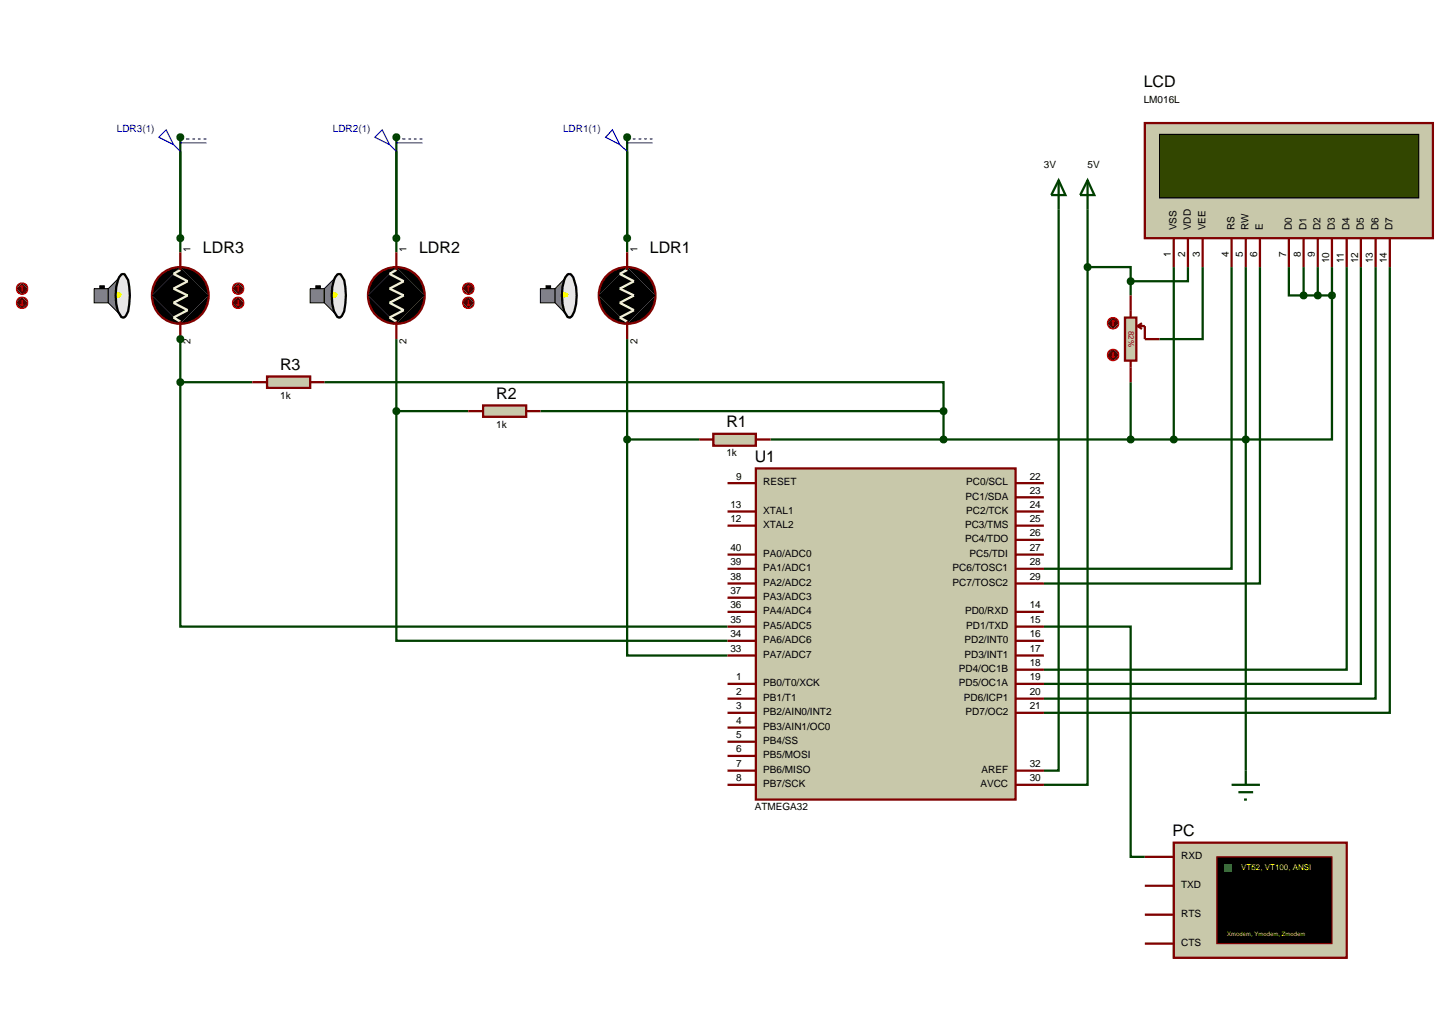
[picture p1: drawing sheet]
<svg xmlns="http://www.w3.org/2000/svg" width="257mm" height="180mm" viewBox="0 0 257 180" stroke-linecap="round" stroke-linejoin="round" font-family="sans-serif">
<g fill="none" stroke="#004000" stroke-width=".4">
<path d="M31.8 24.2v20.3M69.9 24.2v20.3M110.6 24.2v20.3M186.7 36.9v99h-2.6M191.8 36.9v10.2M31.8 59.8v7.6M69.9 59.8v12.7M110.6 59.8v17.7M191.8 47.1v91.3h-7.7M191.8 47.1h7.6v2.5M199.4 49.6v2.5M207 47.1v30.4"/>
<path d="M209.5 47.1v2.5h-10.1M212.1 47.1v12.7h-7.6M217.2 47.1v53.2h-33.1M219.7 47.1v88.8M222.2 47.1v55.8h-38.1M227.3 47.1v5h2.6M229.9 47.1v5M229.9 52.1h5M232.4 47.1v5M234.9 52.1v25.4h-99M234.9 47.1v5M237.5 47.1v71h-53.4"/>
<path d="M240 47.1v73.5h-55.9M242.6 47.1v76.1h-58.5M245.1 47.1v78.6h-61M31.8 67.4v43.1h96.5M31.8 67.4h12.7M57.2 67.4h109.2v5.1M69.9 72.5v40.5h58.4M69.9 72.5h12.7M95.3 72.5h71.1M110.6 77.5v38.1h17.7M110.6 77.5h12.7M166.4 72.5v5"/>
<path d="M199.4 67.4v10.1M184.1 110.5h15.3v40.6h2.5"/>
</g>
<path d="M133.3 82.6h45.8v58.4h-45.8z" fill="#c8c8aa" stroke="#800000" stroke-width=".4"/>
<g fill="none" stroke="#800000" stroke-width=".4">
<path d="M128.3 85.2h5M128.3 92.7h5M128.3 90.2h5M128.3 97.8h5M179.1 85.2h5M179.1 92.7h5M179.1 90.2h5M179.1 87.7h5M179.1 95.2h5M179.1 97.8h5M128.3 107.9h5M128.3 110.5h5"/>
<path d="M128.3 113h5M128.3 115.6h5M128.3 100.3h5M128.3 102.9h5M128.3 105.4h5M179.1 107.9h5M179.1 110.5h5M179.1 113h5M179.1 115.6h5M179.1 118.1h5M179.1 100.3h5M179.1 102.9h5"/>
<path d="M128.3 120.6h5M128.3 123.2h5M128.3 125.7h5M128.3 128.3h5M128.3 130.8h5M128.3 133.3h5M128.3 135.9h5M128.3 138.4h5M179.1 120.6h5M179.1 123.2h5M179.1 125.7h5M179.1 135.9h5"/>
<path d="M179.1 138.4h5"/>
</g>
<path d="M201.9 21.7h50.8v20.3h-50.8z" fill="#c8c8aa" stroke="#800000" stroke-width=".4"/>
<path d="M204.5 23.7h45.7v11.2h-45.7z" fill="#324600" stroke="#000" stroke-width=".2"/>
<g fill="none" stroke="#800000" stroke-width=".4">
<path d="M207 42v5.1M209.5 42v5.1M212.1 42v5.1M217.2 42v5.1M219.7 42v5.1M222.2 42v5.1M227.3 42v5.1M229.9 42v5.1M232.4 42v5.1M234.9 42v5.1M237.5 42v5.1M240 42v5.1"/>
<path d="M242.6 42v5.1M245.1 42v5.1"/>
</g>
<path d="M234.5 51.8l.4-.2-.5 .5zM234.9 51.6l.3 .1 .2 .4zM234.9 52.6l.5-.5-.2 .4zM234.4 52.1l.5 .5-.4-.2z" fill="#004000" stroke="#004000" stroke-width=".4"/>
<path d="M234.4 52.1l.5-.5 .5 .5-.5 .5z" fill="#004000"/>
<path d="M229.5 51.8l.4-.2-.5 .5zM229.9 51.6l.4 .2 .1 .3zM230.4 52.1l-.1 .3-.4 .2zM229.4 52.1l.5 .5-.4-.2z" fill="#004000" stroke="#004000" stroke-width=".4"/>
<path d="M229.9 51.6l.5 .5-.5 .5-.5-.5z" fill="#004000"/>
<path d="M232 51.8l.4-.2-.5 .5zM232.4 51.6l.4 .2 .1 .3zM232.4 52.6l.5-.5-.1 .3zM231.9 52.1l.5 .5-.3-.1z" fill="#004000" stroke="#004000" stroke-width=".4"/>
<path d="M231.9 52.1l.5-.5 .5 .5-.5 .5z" fill="#004000"/>
<path d="M219.3 77.2l.4-.2-.5 .5zM219.7 77l.4 .2 .1 .3zM219.7 78l.5-.5-.1 .3zM219.2 77.5l.5 .5-.3-.1z" fill="#004000" stroke="#004000" stroke-width=".4"/>
<path d="M219.2 77.5l.5-.5 .5 .5-.5 .5z" fill="#004000"/>
<path d="M217.2 138.4h5M218.4 139.7h2.6M219.7 135.9v2.5M219.4 141h.5" fill="none" stroke="#004000" stroke-width=".4"/>
<path d="M206.6 77.2l.4-.2-.5 .5zM207 77l.4 .2 .1 .3zM207 78l.5-.5-.1 .3zM206.5 77.5l.5 .5-.3-.1z" fill="#004000" stroke="#004000" stroke-width=".4"/>
<path d="M206.5 77.5l.5-.5 .5 .5-.5 .5z" fill="#004000"/>
<path d="M191.8 31.8l1.2 2.6h-2.5zM191.8 31.8v5.1" fill="none" stroke="#004000" stroke-width=".4"/>
<path d="M198.4 56h2v7.6h-2z" fill="#c8c8aa" stroke="#800000" stroke-width=".4"/>
<path d="M199.4 52.1v3.9M200.6 57.5l.8 .5M200.6 57.5h1.3v2.3h2.6M201.4 57l-.8 .5M199.4 63.6v3.8" fill="none" stroke="#800000" stroke-width=".4"/>
<path d="M195.6 56.3l.7-.3-1 1zM196.3 56a.94 .94 0 0 1 1 1zM196.3 58l1-1a.94 .94 0 0 1-1 1zM195.3 57l1 1a.94 .94 0 0 1-1-1z" fill="#400000" stroke="#f00" stroke-width=".2"/>
<path d="M196.3 56l1 1-1 1-1-1z" fill="#400000"/>
<path d="M196.3 56.5l-.2 .2M196.3 56.5l.3 .2M196.3 56.5v1" fill="none" stroke="#f00" stroke-width=".2"/>
<path d="M195.6 61.9l.7-.3-1 1zM196.3 61.6a.94 .94 0 0 1 1 1zM196.3 63.6l1-1a.94 .94 0 0 1-1 1zM195.3 62.6l1 1a.94 .94 0 0 1-1-1z" fill="#400000" stroke="#f00" stroke-width=".2"/>
<path d="M196.3 61.6l1 1-1 1-1-1z" fill="#400000"/>
<path d="M196.1 62.8l.2 .3M196.3 62.1v1M196.6 62.8l-.3 .3" fill="none" stroke="#f00" stroke-width=".2"/>
<path d="M191.5 46.7l.3-.1-.5 .5zM191.8 46.6l.4 .2 .1 .3zM192.3 47.1l-.1 .3-.4 .2zM191.3 47.1l.5 .5-.4-.2z" fill="#004000" stroke="#004000" stroke-width=".4"/>
<path d="M191.8 46.6l.5 .5-.5 .5-.5-.5z" fill="#004000"/>
<path d="M199 49.3l.4-.2-.5 .5zM199.4 49.1l.3 .1 .2 .4zM199.9 49.6l-.1 .3-.4 .2zM198.9 49.6l.5 .5-.4-.2z" fill="#004000" stroke="#004000" stroke-width=".4"/>
<path d="M198.9 49.6l.5-.5 .5 .5-.5 .5z" fill="#004000"/>
<path d="M106.8 48.9a5 5 0 0 1 3.8-1.8l-5 5a5 5 0 0 1 1.2-3.2zM110.6 47.1a5 5 0 0 1 5 5zM115.6 52.1a5 5 0 0 1-5 5zM105.6 52.1l5 5a5 5 0 0 1-5-5z" fill="#000" stroke="#800000" stroke-width=".4"/>
<path d="M105.6 52.1l5-5 5 5-5 5z" fill="#000"/>
<g fill="#808080" stroke="#000" stroke-width=".18">
<path d="M95.3 50.9h2.6v2.5h-2.6z"/>
<path d="M100.1 48.4a5 5 0 0 0-1 3.7l.1 1.5 .3 1.3 .6 1 .3 .1-2.5-2.6v-2.5l2.5-2.6z"/>
</g>
<path d="M100.1 48.4l.3-.1 .3 .1 .4 .5a8.7 8.7 0 0 1-.2 6.8l-.5 .3-.3-.1-.6-1a9.3 9.3 0 0 1 .2-6z" fill="#e6e6e6" stroke="#000" stroke-width=".4"/>
<path d="M99.4 51.6l.6 .1 .2 .2-.2 .4-.6 .1z" fill="#ff0" stroke="#ff0" stroke-width=".18"/>
<path d="M96.3 50.4h.8v.5h-.8z" fill="#000" stroke="#000" stroke-width=".18"/>
<path d="M110.6 47.6l-1.3 .7 2.5 1.3-2.5 1.3 2.5 1.2-2.5 1.3 2.5 1.3-2.5 1.3 1.3 .7" fill="none" stroke="#feffd2" stroke-width=".4"/>
<path d="M110.6 44.5v3.1M110.6 56.7v3.1" fill="none" stroke="#800000" stroke-width=".4"/>
<path d="M81.9 50.2l.7-.3-1 1zM82.6 49.9a.94 .94 0 0 1 1 1zM83.6 50.9a.94 .94 0 0 1-1 1zM81.6 50.9l1 1a.94 .94 0 0 1-1-1z" fill="#400000" stroke="#f00" stroke-width=".2"/>
<path d="M81.6 50.9l1-1 1 1-1 1z" fill="#400000"/>
<path d="M82.6 50.4l-.2 .2M82.6 50.4l.3 .2M82.6 50.4v1" fill="none" stroke="#f00" stroke-width=".2"/>
<path d="M81.9 52.7l.7-.3-1 1zM82.6 52.4a.94 .94 0 0 1 1 1zM83.6 53.4a.94 .94 0 0 1-1 1zM81.6 53.4l1 1a.94 .94 0 0 1-1-1z" fill="#400000" stroke="#f00" stroke-width=".2"/>
<path d="M81.6 53.4l1-1 1 1-1 1z" fill="#400000"/>
<path d="M82.4 53.7l.2 .2M82.6 52.9v1M82.9 53.7l-.3 .2" fill="none" stroke="#f00" stroke-width=".2"/>
<path d="M108 22.9l1.3 2.6-2.5-1.3zM109.3 25.5l1.3 1.2M110.6 24.5h.5M110.6 25.2h4.5M111.6 24.5h.5M112.6 24.5h.5M113.6 24.5h.5M114.6 24.5h.5" fill="none" stroke="#0000c0" stroke-width=".2"/>
<path d="M110.2 23.9l.4-.2-.5 .5zM110.6 23.7l.3 .1 .2 .4zM111.1 24.2l-.1 .3-.4 .2zM110.1 24.2l.5 .5-.4-.2z" fill="#004000" stroke="#004000" stroke-width=".4"/>
<path d="M110.1 24.2l.5-.5 .5 .5-.5 .5z" fill="#004000"/>
<path d="M110.2 41.7l.4-.2-.5 .5zM110.6 41.5l.3 .1 .2 .4zM111.1 42l-.1 .3-.4 .2zM110.1 42l.5 .5-.3-.1z" fill="#004000" stroke="#004000" stroke-width=".4"/>
<path d="M110.1 42l.5-.5 .5 .5-.5 .5z" fill="#004000"/>
<path d="M125.8 76.5h7.5v2.1h-7.5z" fill="#c8c8aa" stroke="#800000" stroke-width=".4"/>
<path d="M123.3 77.5h2.5M133.3 77.5h2.6" fill="none" stroke="#800000" stroke-width=".4"/>
<path d="M110.2 77.2l.4-.2-.5 .5zM110.6 77l.3 .1 .2 .4zM111.1 77.5l-.2 .4-.3 .1zM110.1 77.5l.5 .5-.3-.1z" fill="#004000" stroke="#004000" stroke-width=".4"/>
<path d="M110.1 77.5l.5-.5 .5 .5-.5 .5z" fill="#004000"/>
<path d="M199 77.2l.4-.2-.5 .5zM199.4 77l.3 .1 .2 .4zM199.4 78l.5-.5-.2 .4zM198.9 77.5l.5 .5-.4-.2z" fill="#004000" stroke="#004000" stroke-width=".4"/>
<path d="M198.9 77.5l.5-.5 .5 .5-.5 .5z" fill="#004000"/>
<path d="M186.7 31.8l1.2 2.6h-2.5zM186.7 31.8v5.1" fill="none" stroke="#004000" stroke-width=".4"/>
<path d="M207 148.6h30.5v20.3h-30.5z" fill="#c8c8aa" stroke="#800000" stroke-width=".4"/>
<path d="M214.6 151.1h20.3v15.3h-20.3z" fill="#000" stroke="#800000" stroke-width=".2"/>
<path d="M215.9 152.4h1.3v1.3h-1.3z" fill="#0f0"/>
<path d="M201.9 151.1h5.1M201.9 156.2h5.1M201.9 161.3h5.1M201.9 166.4h5.1" fill="none" stroke="#800000" stroke-width=".4"/>
<path d="M66.1 48.9a5 5 0 0 1 3.8-1.8l-5 5a5 5 0 0 1 1.2-3.2zM69.9 47.1a5 5 0 0 1 5 5zM74.9 52.1a5 5 0 0 1-5 5zM64.9 52.1l5 5a5 5 0 0 1-5-5z" fill="#000" stroke="#800000" stroke-width=".4"/>
<path d="M64.9 52.1l5-5 5 5-5 5z" fill="#000"/>
<g fill="#808080" stroke="#000" stroke-width=".18">
<path d="M54.7 50.9h2.5v2.5h-2.5z"/>
<path d="M59.5 48.4a5 5 0 0 0-1 3.7l.1 1.5 .3 1.3 .6 1 .3 .1-2.6-2.6v-2.5l2.6-2.6z"/>
</g>
<path d="M59.5 48.4l.3-.1 .3 .1 .6 1a12.8 12.8 0 0 1 0 5.5l-.4 .8-.5 .3-.3-.1-.6-1a9.3 9.3 0 0 1 .2-6z" fill="#e6e6e6" stroke="#000" stroke-width=".4"/>
<path d="M58.8 51.6l.5 .1 .2 .2-.2 .4-.5 .1z" fill="#ff0" stroke="#ff0" stroke-width=".18"/>
<path d="M55.7 50.4h.8v.5h-.8z" fill="#000" stroke="#000" stroke-width=".18"/>
<path d="M69.9 47.6l-1.2 .7 2.5 1.3-2.5 1.3 2.5 1.2-2.5 1.3 2.5 1.3-2.5 1.3 1.2 .7" fill="none" stroke="#feffd2" stroke-width=".4"/>
<path d="M69.9 44.5v3.1M69.9 56.7v3.1" fill="none" stroke="#800000" stroke-width=".4"/>
<path d="M41.3 50.2l.7-.3-1 1zM42 49.9a.94 .94 0 0 1 1 1zM42 51.9l1-1a.94 .94 0 0 1-1 1zM41 50.9l1 1a.94 .94 0 0 1-1-1z" fill="#400000" stroke="#f00" stroke-width=".2"/>
<path d="M41 50.9l1-1 1 1-1 1z" fill="#400000"/>
<path d="M42 50.4l-.3 .2M42 50.4l.2 .2M42 50.4v1" fill="none" stroke="#f00" stroke-width=".2"/>
<path d="M41.3 52.7l.7-.3-1 1zM42 52.4a.94 .94 0 0 1 1 1zM42 54.4l1-1a.94 .94 0 0 1-1 1zM41 53.4l1 1a.94 .94 0 0 1-1-1z" fill="#400000" stroke="#f00" stroke-width=".2"/>
<path d="M41 53.4l1-1 1 1-1 1z" fill="#400000"/>
<path d="M41.7 53.7l.3 .2M42 52.9v1M42.2 53.7l-.2 .2" fill="none" stroke="#f00" stroke-width=".2"/>
<path d="M66.1 24.2l1.3-1.3 1.3 2.6zM68.7 25.5l1.2 1.2M69.9 24.5h.5M69.9 25.2h4.6M70.9 24.5h.6M72 24.5h.5M73 24.5h.5M74 24.5h.5" fill="none" stroke="#0000c0" stroke-width=".2"/>
<path d="M69.5 23.9l.4-.2-.5 .5zM69.9 23.7l.4 .2 .1 .3zM70.4 24.2l-.1 .3-.4 .2zM69.4 24.2l.5 .5-.4-.2z" fill="#004000" stroke="#004000" stroke-width=".4"/>
<path d="M69.4 24.2l.5-.5 .5 .5-.5 .5z" fill="#004000"/>
<path d="M69.5 41.7l.4-.2-.5 .5zM69.9 41.5l.4 .2 .1 .3zM69.9 42.5l.5-.5-.1 .3zM69.4 42l.5 .5-.3-.1z" fill="#004000" stroke="#004000" stroke-width=".4"/>
<path d="M69.4 42l.5-.5 .5 .5-.5 .5z" fill="#004000"/>
<path d="M85.2 71.5h7.6v2h-7.6z" fill="#c8c8aa" stroke="#800000" stroke-width=".4"/>
<path d="M82.6 72.5h2.6M92.8 72.5h2.5" fill="none" stroke="#800000" stroke-width=".4"/>
<path d="M69.5 72.2l.4-.2-.5 .5zM69.9 72l.4 .2 .1 .3zM69.9 73l.5-.5-.1 .3zM69.4 72.5l.5 .5-.3-.1z" fill="#004000" stroke="#004000" stroke-width=".4"/>
<path d="M69.4 72.5l.5-.5 .5 .5-.5 .5z" fill="#004000"/>
<path d="M28.6 48.3a5 5 0 0 1 3.2-1.2l-5 5a5 5 0 0 1 1.8-3.8zM31.8 47.1a5 5 0 0 1 5 5zM31.8 57.1l5-5a5 5 0 0 1-5 5zM26.8 52.1l5 5a5 5 0 0 1-5-5z" fill="#000" stroke="#800000" stroke-width=".4"/>
<path d="M31.8 47.1l5 5-5 5-5-5z" fill="#000"/>
<g fill="#808080" stroke="#000" stroke-width=".18">
<path d="M16.6 50.9h2.5v2.5h-2.5z"/>
<path d="M21.4 48.4a5 5 0 0 0-1 3.7l.1 1.5 .3 1.3 .6 1 .3 .1-2.6-2.6v-2.5l2.6-2.6z"/>
</g>
<path d="M21.4 48.4l.3-.1 .3 .1 .6 1a12.8 12.8 0 0 1 0 5.5l-.4 .8-.5 .3-.3-.1-.6-1a9.3 9.3 0 0 1 .2-6z" fill="#e6e6e6" stroke="#000" stroke-width=".4"/>
<path d="M20.7 51.6l.5 .1 .2 .2-.2 .4-.5 .1z" fill="#ff0" stroke="#ff0" stroke-width=".18"/>
<path d="M17.6 50.4h.8v.5h-.8z" fill="#000" stroke="#000" stroke-width=".18"/>
<path d="M31.8 47.6l-1.2 .7 2.5 1.3-2.5 1.3 2.5 1.2-2.5 1.3 2.5 1.3-2.5 1.3 1.2 .7" fill="none" stroke="#feffd2" stroke-width=".4"/>
<path d="M31.8 44.5v3.1M31.8 56.7v3.1" fill="none" stroke="#800000" stroke-width=".4"/>
<path d="M3.2 50.2l.7-.3-1 1zM3.9 49.9a.94 .94 0 0 1 1 1zM3.9 51.9l1-1a.94 .94 0 0 1-1 1zM2.9 50.9l1 1a.94 .94 0 0 1-1-1z" fill="#400000" stroke="#f00" stroke-width=".2"/>
<path d="M2.9 50.9l1-1 1 1-1 1z" fill="#400000"/>
<path d="M3.9 50.4l-.3 .2M3.9 50.4l.2 .2M3.9 50.4v1" fill="none" stroke="#f00" stroke-width=".2"/>
<path d="M3.2 52.7l.7-.3-1 1zM3.9 52.4a.94 .94 0 0 1 1 1zM3.9 54.4l1-1a.94 .94 0 0 1-1 1zM2.9 53.4l1 1a.94 .94 0 0 1-1-1z" fill="#400000" stroke="#f00" stroke-width=".2"/>
<path d="M2.9 53.4l1-1 1 1-1 1z" fill="#400000"/>
<path d="M3.6 53.7l.3 .2M3.9 52.9v1M4.1 53.7l-.2 .2" fill="none" stroke="#f00" stroke-width=".2"/>
<path d="M28 24.2l1.3-1.3 1.3 2.6zM30.6 25.5l1.2 1.2M31.8 24.5h.5M31.8 25.2h4.6M32.8 24.5h.6M33.9 24.5h.5M34.9 24.5h.5M35.9 24.5h.5" fill="none" stroke="#0000c0" stroke-width=".2"/>
<path d="M31.4 23.9l.4-.2-.5 .5zM31.8 23.7l.4 .2 .1 .3zM32.3 24.2l-.1 .3-.4 .2zM31.3 24.2l.5 .5-.4-.2z" fill="#004000" stroke="#004000" stroke-width=".4"/>
<path d="M31.3 24.2l.5-.5 .5 .5-.5 .5z" fill="#004000"/>
<path d="M31.4 41.7l.4-.2-.5 .5zM31.8 41.5l.4 .2 .1 .3zM31.8 42.5l.5-.5-.1 .3zM31.3 42l.5 .5-.3-.1z" fill="#004000" stroke="#004000" stroke-width=".4"/>
<path d="M31.3 42l.5-.5 .5 .5-.5 .5z" fill="#004000"/>
<path d="M47.1 66.4h7.6v2h-7.6z" fill="#c8c8aa" stroke="#800000" stroke-width=".4"/>
<path d="M44.5 67.4h2.6M54.7 67.4h2.5" fill="none" stroke="#800000" stroke-width=".4"/>
<path d="M31.4 59.5l.4-.2-.5 .5zM31.8 59.3l.4 .2 .1 .3zM31.8 60.3l.5-.5-.1 .3zM31.3 59.8l.5 .5-.3-.1z" fill="#004000" stroke="#004000" stroke-width=".4"/>
<path d="M31.3 59.8l.5-.5 .5 .5-.5 .5z" fill="#004000"/>
<path d="M166.1 77.1l.3-.1-.5 .5zM166.4 77l.3 .1 .2 .4zM166.4 78l.5-.5-.2 .4zM165.9 77.5l.5 .5-.4-.2z" fill="#004000" stroke="#004000" stroke-width=".4"/>
<path d="M165.9 77.5l.5-.5 .5 .5-.5 .5z" fill="#004000"/>
<path d="M166.1 72.1l.3-.1-.5 .5zM166.4 72l.4 .2 .1 .3zM166.4 73l.5-.5-.1 .3zM165.9 72.5l.5 .5-.4-.2z" fill="#004000" stroke="#004000" stroke-width=".4"/>
<path d="M166.4 72l.5 .5-.5 .5-.5-.5z" fill="#004000"/>
<path d="M31.4 67.1l.4-.2-.5 .5zM31.8 66.9l.4 .2 .1 .3zM31.8 67.9l.5-.5-.1 .3zM31.3 67.4l.5 .5-.3-.1z" fill="#004000" stroke="#004000" stroke-width=".4"/>
<path d="M31.3 67.4l.5-.5 .5 .5-.5 .5z" fill="#004000"/>
<g font-size="2.8">
<text x="201.7" y="15.4">LCD</text>
<text x="35.8" y="44.6">LDR3</text>
<text x="73.9" y="44.6">LDR2</text>
<text x="114.6" y="44.6">LDR1</text>
<text x="49.4" y="65.3">R3</text>
<text x="87.5" y="70.4">R2</text>
<text x="128.1" y="75.4">R1</text>
<text x="133.1" y="81.5">U1</text>
<text x="206.8" y="147.5">PC</text>
</g>
<g font-size="1.8" fill="#0000c0">
<text x="20.6" y="23.3">LDR3(1)</text>
<text x="58.7" y="23.3">LDR2(1)</text>
<text x="99.3" y="23.3">LDR1(1)</text>
</g>
<g font-size="1.8">
<text x="201.7" y="18.1">LM016L</text>
<text x="184.1" y="29.7">3V</text>
<text x="191.8" y="29.7">5V</text>
<text x="207.5" y="40.6" transform="rotate(-90 207.5 40.6)">VSS</text>
<text x="210" y="40.6" transform="rotate(-90 210 40.6)">VDD</text>
<text x="212.6" y="40.6" transform="rotate(-90 212.6 40.6)">VEE</text>
<text x="217.7" y="40.6" transform="rotate(-90 217.7 40.6)">RS</text>
<text x="220.2" y="40.6" transform="rotate(-90 220.2 40.6)">RW</text>
<text x="222.7" y="40.6" transform="rotate(-90 222.7 40.6)">E</text>
<text x="227.8" y="40.6" transform="rotate(-90 227.8 40.6)">D0</text>
<text x="230.4" y="40.6" transform="rotate(-90 230.4 40.6)">D1</text>
<text x="232.9" y="40.6" transform="rotate(-90 232.9 40.6)">D2</text>
<text x="235.4" y="40.6" transform="rotate(-90 235.4 40.6)">D3</text>
<text x="238" y="40.6" transform="rotate(-90 238 40.6)">D4</text>
<text x="240.5" y="40.6" transform="rotate(-90 240.5 40.6)">D5</text>
<text x="243.1" y="40.6" transform="rotate(-90 243.1 40.6)">D6</text>
<text x="245.6" y="40.6" transform="rotate(-90 245.6 40.6)">D7</text>
<text x="33.6" y="44.4" transform="rotate(-90 33.6 44.4)">1</text>
<text x="71.7" y="44.4" transform="rotate(-90 71.7 44.4)">1</text>
<text x="112.4" y="44.4" transform="rotate(-90 112.4 44.4)">1</text>
<text x="206.5" y="45.4" transform="rotate(-90 206.5 45.4)">1</text>
<text x="209" y="45.4" transform="rotate(-90 209 45.4)">2</text>
<text x="211.6" y="45.4" transform="rotate(-90 211.6 45.4)">3</text>
<text x="216.7" y="45.4" transform="rotate(-90 216.7 45.4)">4</text>
<text x="219.2" y="45.4" transform="rotate(-90 219.2 45.4)">5</text>
<text x="221.7" y="45.4" transform="rotate(-90 221.7 45.4)">6</text>
<text x="226.8" y="45.4" transform="rotate(-90 226.8 45.4)">7</text>
<text x="229.4" y="45.4" transform="rotate(-90 229.4 45.4)">8</text>
<text x="231.9" y="45.4" transform="rotate(-90 231.9 45.4)">9</text>
<text x="234.4" y="46.4" transform="rotate(-90 234.4 46.4)">10</text>
<text x="237" y="46.4" transform="rotate(-90 237 46.4)">11</text>
<text x="239.5" y="46.4" transform="rotate(-90 239.5 46.4)">12</text>
<text x="242.1" y="46.4" transform="rotate(-90 242.1 46.4)">13</text>
<text x="244.6" y="46.4" transform="rotate(-90 244.6 46.4)">14</text>
<text x="33.6" y="60.7" transform="rotate(-90 33.6 60.7)">2</text>
<text x="71.7" y="60.7" transform="rotate(-90 71.7 60.7)">2</text>
<text x="112.4" y="60.7" transform="rotate(-90 112.4 60.7)">2</text>
<text x="49.4" y="70.3">1k</text>
<text x="87.5" y="75.4">1k</text>
<text x="128.1" y="80.5">1k</text>
<text x="128.8" y="89.6">13</text>
<text x="129.8" y="84.6">9</text>
<text x="134.6" y="85.6">RESET</text>
<text x="170.3" y="88.1">PC1/SDA</text>
<text x="170.4" y="85.6">PC0/SCL</text>
<text x="181.6" y="84.6">22</text>
<text x="181.6" y="87.1">23</text>
<text x="181.6" y="89.6">24</text>
<text x="128.8" y="92.1">12</text>
<text x="134.6" y="93.1">XTAL2</text>
<text x="134.6" y="90.6">XTAL1</text>
<text x="170.2" y="93.1">PC3/TMS</text>
<text x="170.2" y="95.6">PC4/TDO</text>
<text x="170.4" y="90.6">PC2/TCK</text>
<text x="181.6" y="92.1">25</text>
<text x="181.6" y="94.6">26</text>
<text x="128.8" y="99.7">39</text>
<text x="128.8" y="97.2">40</text>
<text x="134.6" y="100.7">PA1/ADC1</text>
<text x="134.6" y="98.2">PA0/ADC0</text>
<text x="168" y="100.7">PC6/TOSC1</text>
<text x="171" y="98.2">PC5/TDI</text>
<text x="181.6" y="97.2">27</text>
<text x="181.6" y="99.7">28</text>
<text x="128.8" y="107.3">36</text>
<text x="128.8" y="104.8">37</text>
<text x="128.8" y="102.3">38</text>
<text x="134.6" y="105.8">PA3/ADC3</text>
<text x="134.6" y="103.3">PA2/ADC2</text>
<text x="168" y="103.3">PC7/TOSC2</text>
<text x="181.6" y="107.3">14</text>
<text x="181.6" y="102.3">29</text>
<text x="128.8" y="112.4">34</text>
<text x="128.8" y="109.9">35</text>
<text x="134.6" y="113.4">PA6/ADC6</text>
<text x="134.6" y="110.9">PA5/ADC5</text>
<text x="134.6" y="108.3">PA4/ADC4</text>
<text x="170.1" y="113.4">PD2/INT0</text>
<text x="170.2" y="108.3">PD0/RXD</text>
<text x="170.4" y="110.9">PD1/TXD</text>
<text x="181.6" y="109.9">15</text>
<text x="181.6" y="112.4">16</text>
<text x="128.8" y="115">33</text>
<text x="129.8" y="120">1</text>
<text x="134.6" y="116">PA7/ADC7</text>
<text x="169.1" y="118.5">PD4/OC1B</text>
<text x="170.1" y="116">PD3/INT1</text>
<text x="181.6" y="115">17</text>
<text x="181.6" y="117.5">18</text>
<text x="181.6" y="120">19</text>
<text x="129.8" y="122.6">2</text>
<text x="129.8" y="125.1">3</text>
<text x="134.6" y="121">PB0/T0/XCK</text>
<text x="134.6" y="123.6">PB1/T1</text>
<text x="169.1" y="121">PD5/OC1A</text>
<text x="170" y="123.6">PD6/ICP1</text>
<text x="181.6" y="122.6">20</text>
<text x="181.6" y="125.1">21</text>
<text x="129.8" y="127.7">4</text>
<text x="129.8" y="130.2">5</text>
<text x="134.6" y="126.1">PB2/AIN0/INT2</text>
<text x="134.6" y="128.7">PB3/AIN1/OC0</text>
<text x="134.6" y="131.2">PB4/SS</text>
<text x="170.3" y="126.1">PD7/OC2</text>
<text x="129.8" y="132.7">6</text>
<text x="129.8" y="135.3">7</text>
<text x="129.8" y="137.8">8</text>
<text x="134.6" y="133.7">PB5/MOSI</text>
<text x="134.6" y="136.3">PB6/MISO</text>
<text x="173.1" y="136.3">AREF</text>
<text x="181.6" y="135.3">32</text>
<text x="181.6" y="137.8">30</text>
<text x="133.1" y="142.9">ATMEGA32</text>
<text x="134.6" y="138.8">PB7/SCK</text>
<text x="172.9" y="138.8">AVCC</text>
<text x="208.3" y="151.5">RXD</text>
<text x="208.3" y="161.7">RTS</text>
<text x="208.3" y="156.6">TXD</text>
<text x="208.3" y="166.8">CTS</text>
</g>
<text font-size="1.4" fill="#c00000" x="199" y="58.4" transform="rotate(90 199 58.4)">82%</text>
<text font-size="1.4" fill="#ff0" x="218.9" y="153.5">VT52, VT100, ANSI</text>
<text font-size="1.1" fill="#ff0" x="216.4" y="165.1">Xmodem, Ymodem, Zmodem</text>
</svg>
